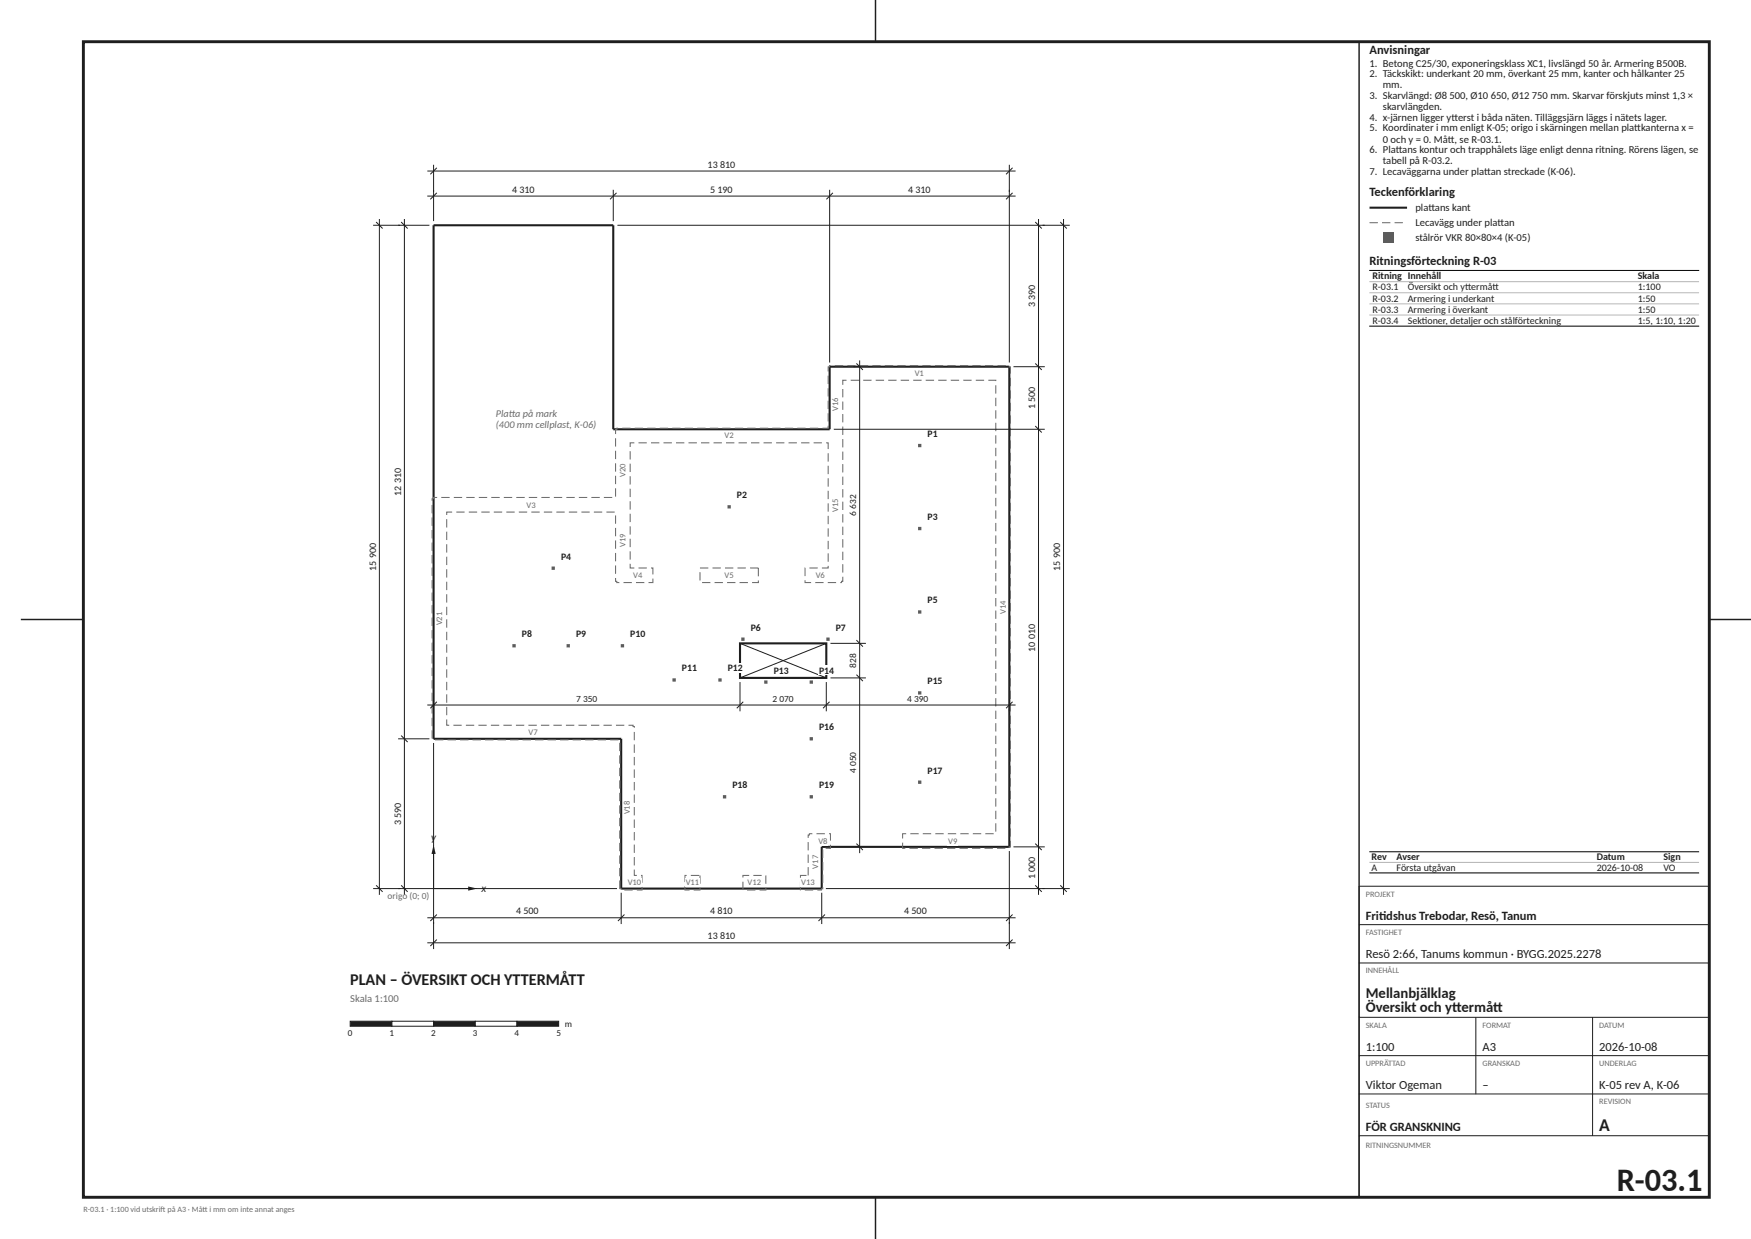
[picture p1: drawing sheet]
<svg xmlns="http://www.w3.org/2000/svg" width="420mm" height="297mm" viewBox="0 0 420 297" stroke-linecap="round" stroke-linejoin="round" font-family="sans-serif">
<path d="M20 10h390v277h-390z" fill="none" stroke="#1e1e1e" stroke-width=".7" stroke-linecap="butt"/>
<path d="M210 0v10M326 10v277M5 148.5h15M410 148.5h10M210 287v10" fill="none" stroke="#1e1e1e" stroke-width=".35"/>
<path d="M104 54h43.1v48.9h51.9v-15h43.1v115.1h-45v10h-48.1v-35.9h-45z" fill="none" stroke="#1e1e1e" stroke-width=".5"/>
<path d="M177.5 154.2h20.7v8.3h-20.7z" fill="#fff" stroke="#1e1e1e" stroke-width=".5"/>
<path d="M177.5 154.2l20.7 8.3M198.2 154.2l-20.7 8.3" fill="none" stroke="#1e1e1e" stroke-width=".24"/>
<path d="M181.9 136.2v3.5h-14v-3.5h14M148.7 213.1v-35.8h-44.7v-.2h-.3v-57.6h.3v-.3h43.6v-16.3h.4v-.2h50.6v-14.8h.4v-.2h43v.2h.4v115.1h-.4v.4h-25.5v-3.6h22.3v-108.7h-36.7v48.2h-.3v.4h-8.7v-3.5h5.5v-30.1h-47.4v30.1h5.4v3.5h-8.6v-.4h-.4v-16.5h-40.4v51.1h44.7v.2h.2v35.8h1.9v3.5h-5v-.3h-.3M167.9 209.9v3.5h-3.6v-3.5h3.6M183.7 209.9v3.5h-5.5v-3.5h5.5M193.9 209.9v-9.7h.3v-.4h5v3.6h-1.8v9.7h-.4v.3h-5v-3.5h1.9" fill="none" stroke="#6b6b6b" stroke-width=".25" stroke-dasharray="2 1" stroke-linecap="butt"/>
<g fill="#fff">
<path d="M219.2 88.4h2.6v2h-2.6z"/>
<path d="M173.6 103.4h2.6v2h-2.6z"/>
<path d="M126.1 120h2.6v2h-2.6z"/>
<path d="M151.7 136.9h2.6v2h-2.6z"/>
<path d="M173.6 136.9h2.6v2h-2.6z"/>
<path d="M195.5 136.9h2.5v2h-2.5z"/>
<path d="M126.6 174.6h2.6v2h-2.6z"/>
<path d="M196.1 200.6h2.6v2h-2.6z"/>
<path d="M227.3 200.6h2.5v2h-2.5z"/>
<path d="M150.4 210.6h3.6v2h-3.6z"/>
<path d="M164.3 210.6h3.6v2h-3.6z"/>
<path d="M179.2 210.6h3.5v2h-3.5z"/>
<path d="M192 210.6h3.6v2h-3.6z"/>
<path d="M239.6 143.7h2v3.6h-2z"/>
<path d="M199.4 119.4h2v3.5h-2z"/>
<path d="M199.4 95.1h2v3.6h-2z"/>
<path d="M194.6 204.8h2v3.6h-2z"/>
<path d="M149.4 191.8h2v3.6h-2z"/>
<path d="M148.4 127.7h2v3.5h-2z"/>
<path d="M148.4 110.9h2v3.6h-2z"/>
<path d="M104.4 146.5h2v3.6h-2z"/>
</g>
<path d="M220.2 106.4h.8v.8h-.8z" fill="#5a5f66"/>
<path d="M222.3 102.9h2.8v2.2h-2.8z" fill="#fff"/>
<path d="M174.5 121.1h.8v.8h-.8z" fill="#5a5f66"/>
<path d="M176.6 117.6h2.8v2.2h-2.8z" fill="#fff"/>
<path d="M220.2 126.3h.8v.8h-.8z" fill="#5a5f66"/>
<path d="M222.3 122.8h2.8v2.2h-2.8z" fill="#fff"/>
<path d="M132.3 135.8h.8v.8h-.8z" fill="#5a5f66"/>
<path d="M134.4 132.3h2.8v2.2h-2.8z" fill="#fff"/>
<path d="M220.2 146.3h.8v.8h-.8z" fill="#5a5f66"/>
<path d="M222.3 142.8h2.8v2.2h-2.8z" fill="#fff"/>
<path d="M177.8 152.8h.8v.8h-.8z" fill="#5a5f66"/>
<path d="M179.9 149.3h2.8v2.2h-2.8z" fill="#fff"/>
<path d="M198.2 152.8h.8v.8h-.8z" fill="#5a5f66"/>
<path d="M200.3 149.3h2.8v2.2h-2.8z" fill="#fff"/>
<path d="M122.9 154.4h.8v.8h-.8z" fill="#5a5f66"/>
<path d="M125 150.9h2.8v2.2h-2.8z" fill="#fff"/>
<path d="M135.9 154.4h.8v.8h-.8z" fill="#5a5f66"/>
<path d="M138 150.9h2.8v2.2h-2.8z" fill="#fff"/>
<path d="M148.9 154.4h.8v.8h-.8z" fill="#5a5f66"/>
<path d="M151 150.9h4v2.2h-4z" fill="#fff"/>
<path d="M161.3 162.6h.8v.8h-.8z" fill="#5a5f66"/>
<path d="M163.4 159.1h4v2.2h-4z" fill="#fff"/>
<path d="M172.3 162.6h.8v.8h-.8z" fill="#5a5f66"/>
<path d="M174.4 159.1h4v2.2h-4z" fill="#fff"/>
<path d="M183.3 163.1h.8v.8h-.8z" fill="#5a5f66"/>
<path d="M185.4 159.6h4v2.2h-4z" fill="#fff"/>
<path d="M194.2 163.1h.8v.8h-.8z" fill="#5a5f66"/>
<path d="M196.3 159.6h4v2.2h-4z" fill="#fff"/>
<path d="M220.2 165.7h.8v.8h-.8z" fill="#5a5f66"/>
<path d="M222.3 162.2h4v2.2h-4z" fill="#fff"/>
<path d="M194.2 176.7h.8v.8h-.8z" fill="#5a5f66"/>
<path d="M196.3 173.2h4v2.2h-4z" fill="#fff"/>
<path d="M220.2 187.1h.8v.8h-.8z" fill="#5a5f66"/>
<path d="M222.3 183.6h4v2.2h-4z" fill="#fff"/>
<path d="M173.4 190.6h.8v.8h-.8z" fill="#5a5f66"/>
<path d="M175.5 187.1h4v2.2h-4z" fill="#fff"/>
<path d="M194.2 190.6h.8v.8h-.8z" fill="#5a5f66"/>
<path d="M196.3 187.1h4v2.2h-4z" fill="#fff"/>
<g fill="none" stroke="#1e1e1e" stroke-width=".24">
<path d="M104 39.5v13.5M242.1 39.5v47.4M89.5 54h13.5M90.2 53.2l1.6 1.6M91 52.5v162M96.2 53.2l1.6 1.6M97 52.5v162M102.5 47h141.1M102.5 41h141.1M104.8 46.2l-1.6 1.6M104.8 40.2l-1.6 1.6M147.1 45.5v7.5"/>
<path d="M147.9 46.2l-1.6 1.6M148.1 54h108.5M199 45.5v41.4M199.8 46.2l-1.6 1.6M242.9 46.2l-1.6 1.6M242.9 40.2l-1.6 1.6M248.3 53.2l1.6 1.6M249.1 52.5v162M254.3 53.2l1.6 1.6M255.1 52.5v162M204.7 87.9h.5M205.4 87.1l1.6 1.6"/>
<path d="M206.2 86.4v118.1M243.1 87.9h7.5M248.3 87.1l1.6 1.6M200 102.9h50.6M248.3 102.1l1.6 1.6M199.2 154.2h8.5M205.4 153.4l1.6 1.6M95.5 177.1h7.5M96.2 176.3l1.6 1.6M102.5 169h141.1M104 170v.5M104 178.1v49.4"/>
<path d="M104.8 168.2l-1.6 1.6M177.5 163.5v7M178.3 168.2l-1.6 1.6M198.2 163.5v7M199 168.2l-1.6 1.6M199.2 162.5h8.5M205.4 161.7l1.6 1.6M242.1 170v.5M242.9 168.2l-1.6 1.6M89.5 213h58.5M90.2 212.2l1.6 1.6M96.2 212.2l1.6 1.6"/>
<path d="M104.8 219.2l-1.6 1.6M149 214v7.5M149.8 219.2l-1.6 1.6M197.1 214v7.5M197.9 219.2l-1.6 1.6M198.1 213h58.5M204.7 203h.5M205.4 202.2l1.6 1.6M242.1 204v23.5M242.9 219.2l-1.6 1.6M243.1 203h7.5M248.3 212.2l1.6 1.6"/>
<path d="M248.3 202.2l1.6 1.6M254.3 212.2l1.6 1.6M102.5 220h141.1M102.5 226h141.1M104.8 225.2l-1.6 1.6M242.9 225.2l-1.6 1.6"/>
</g>
<path d="M112.3 212.5l2.2 .5-2.2 .5z" fill="#1e1e1e"/>
<path d="M104 204v9" fill="none" stroke="#1e1e1e" stroke-width=".24"/>
<path d="M104 202.5l.5 2.2h-1z" fill="#1e1e1e"/>
<path d="M84 244.8h10v1.2h-10z" fill="#1e1e1e" stroke="#1e1e1e" stroke-width=".24"/>
<path d="M94 244.8h10v1.2h-10z" fill="#fff" stroke="#1e1e1e" stroke-width=".24"/>
<path d="M104 244.8h10v1.2h-10z" fill="#1e1e1e" stroke="#1e1e1e" stroke-width=".24"/>
<path d="M114 244.8h10v1.2h-10z" fill="#fff" stroke="#1e1e1e" stroke-width=".24"/>
<path d="M124 244.8h10v1.2h-10z" fill="#1e1e1e" stroke="#1e1e1e" stroke-width=".24"/>
<path d="M328.5 49.8h9" fill="none" stroke="#1e1e1e" stroke-width=".5"/>
<path d="M328.5 53.4h9" fill="none" stroke="#6b6b6b" stroke-width=".25" stroke-dasharray="2 1" stroke-linecap="butt"/>
<path d="M331.7 55.7h2.6v2.6h-2.6z" fill="#5a5f66"/>
<path d="M328.5 67.5h79M328.5 70.2h79M328.5 72.8h79M328.5 75.5h79M328.5 206.7h79" fill="none" stroke="#b4b4b4" stroke-width=".24"/>
<path d="M328.4 64.8h79.2M328.4 78.2h79.2M328.4 204.2h79.2M328.4 209.2h79.2" fill="none" stroke="#000" stroke-width=".24"/>
<path d="M325.9 212.4h84.2M326 212.4v74.7M410 212.4v74.7M325.9 221.6h84.2M325.9 230.8h84.2M325.9 243.9h84.2M325.9 253h84.2M354 243.8v18.5M382 243.8v28.5M325.9 262.2h84.2M325.9 272.2h84.2M325.9 287h84.2" fill="none" stroke="#1e1e1e" stroke-width=".24"/>
<text font-size="7.8" fill="#1e1e1e" x="387.8" y="285.4">R-03.1</text>
<text font-size="4.2" fill="#1e1e1e" x="383.6" y="271">A</text>
<text font-size="3.9" fill="#1e1e1e" x="84" y="236">PLAN – ÖVERSIKT OCH YTTERMÅTT</text>
<g font-size="3.5" fill="#1e1e1e">
<text x="327.6" y="239.2">Mellanbjälklag</text>
<text x="327.6" y="242.7">Översikt och yt</text>
<text x="348.3" y="242.7">termåt</text>
<text x="358.2" y="242.7">t</text>
</g>
<g font-size="3" fill="#1e1e1e">
<text x="328.5" y="12.9">Anvisningar</text>
<text x="328.5" y="47.1">Teckenförklaring</text>
<text x="328.5" y="63.4">Ritningsförteckning R-03</text>
<text x="327.6" y="220.4">Frit</text>
<text x="330.8" y="220.4">idshus Trebodar, Resö, Tanum</text>
<text x="327.6" y="229.6">Resö 2:66, Tanums kommun · BYGG.2025.2278</text>
<text x="327.6" y="251.8">1:100</text>
<text x="355.6" y="251.8">A3</text>
<text x="383.6" y="251.8">2026-10-08</text>
<text x="327.6" y="261">Viktor Ogeman</text>
<text x="355.6" y="261">–</text>
<text x="383.6" y="261">K-05 rev A, K-06</text>
<text x="327.6" y="271">FÖR GRANSKNING</text>
</g>
<g font-size="2.6" fill="#1e1e1e">
<text x="103.4" y="201.5">y</text>
<text x="115.5" y="213.8">x</text>
</g>
<g font-size="2.5" fill="#1e1e1e">
<text x="328.5" y="16">1. Betong C25/30, exponeringsklass XC1, livslängd 50 år. Armering B500B.</text>
<text x="328.5" y="18.5">2. Täckskikt: underkant 20 mm, överkant 25 mm, kanter och hålkanter 25</text>
<text x="328.5" y="23.7">3. Skarvlängd: Ø8 500, Ø10 650, Ø12 750 mm. Skarvar förskjuts minst 1,3 ×</text>
<text x="331.7" y="21.2">mm.</text>
<text x="328.5" y="29">4. x-järnen ligger yt</text>
<text x="331.7" y="26.4">skarvlängden.</text>
<text x="348.1" y="29">terst i båda näten. Tilläggsjärn läggs i nätets lager.</text>
<text x="328.5" y="31.5">5. Koordinater i mm enligt K-05; origo i skärningen mellan plat</text>
<text x="331.7" y="34.2">0 och y = 0. Måt</text>
<text x="347.3" y="34.2">t, se R-03.1.</text>
<text x="392" y="31.5">tkanterna x =</text>
<text x="328.5" y="36.7">6. Plat</text>
<text x="328.5" y="41.9">7. Lecaväggarna under plat</text>
<text x="331.7" y="39.4">tabell på R-03.2.</text>
<text x="334.8" y="36.7">tans kontur och trapphålets läge enligt denna ritning. Rörens lägen, se</text>
<text x="356" y="41.9">tan streckade (K-06).</text>
<text x="339.5" y="50.6">plat</text>
<text x="342.6" y="50.6">tans kant</text>
<text x="339.5" y="54.2">Lecavägg under plat</text>
<text x="339.5" y="57.8">stålrör VKR 80×80×4 (K-05)</text>
<text x="359.2" y="54.2">tan</text>
</g>
<g font-size="2.5" fill="#6b6b6b">
<text x="118.9" y="100">Plat</text>
<text x="122" y="100">ta på mark</text>
<text x="118.9" y="102.6">(400 mm cellplast, K-06)</text>
<text x="84" y="240.2">Skala 1:100</text>
</g>
<g font-size="2.4" fill="#1e1e1e">
<text x="169.7" y="40.2">13 810</text>
<text x="122.8" y="46.2">4 310</text>
<text x="170.3" y="46.2">5 190</text>
<text x="217.8" y="46.2">4 310</text>
<text x="329.2" y="66.9">Ritning Innehåll</text>
<text x="329.2" y="69.6">R-03.1</text>
<text x="337.7" y="69.6">Översikt och yt</text>
<text x="351.4" y="69.6">termåt</text>
<text x="358" y="69.6">t</text>
<text x="392.9" y="66.9">Skala</text>
<text x="392.9" y="69.6">1:100</text>
<text x="248.3" y="73.7" transform="rotate(-90 248.3 73.7)">3 390</text>
<text x="329.2" y="72.3">R-03.2</text>
<text x="329.2" y="75">R-03.3</text>
<text x="329.2" y="77.6">R-03.4</text>
<text x="337.7" y="72.3">Armering i underkant</text>
<text x="337.7" y="75">Armering i överkant</text>
<text x="337.7" y="77.6">Sekt</text>
<text x="341.1" y="77.6">ioner, detaljer och stålförteckning</text>
<text x="392.9" y="72.3">1:50</text>
<text x="392.9" y="75">1:50</text>
<text x="392.9" y="77.6">1:5, 1:10, 1:20</text>
<text x="248.3" y="98.1" transform="rotate(-90 248.3 98.1)">1 500</text>
<text x="96.2" y="118.9" transform="rotate(-90 96.2 118.9)">12 310</text>
<text x="90.2" y="136.8" transform="rotate(-90 90.2 136.8)">15 900</text>
<text x="254.3" y="136.8" transform="rotate(-90 254.3 136.8)">15 900</text>
<text x="248.3" y="156.3" transform="rotate(-90 248.3 156.3)">10 010</text>
<text x="96.2" y="197.8" transform="rotate(-90 96.2 197.8)">3 590</text>
<text x="329" y="206.2">Rev</text>
<text x="329" y="208.8">A</text>
<text x="335" y="206.2">Avser</text>
<text x="335" y="208.8">Första utgåvan</text>
<text x="383" y="206.2">Datum</text>
<text x="383" y="208.8">2026-10-08</text>
<text x="399" y="206.2">Sign</text>
<text x="399" y="208.8">VO</text>
<text x="248.3" y="210.7" transform="rotate(-90 248.3 210.7)">1 000</text>
<text x="123.8" y="219.2">4 500</text>
<text x="170.3" y="219.2">4 810</text>
<text x="216.9" y="219.2">4 500</text>
<text x="169.7" y="225.2">13 810</text>
</g>
<g font-size="2.3" fill="#1e1e1e">
<text x="222.5" y="104.7">P1</text>
<text x="176.8" y="119.4">P2</text>
<text x="205.4" y="123.6" transform="rotate(-90 205.4 123.6)">6 632</text>
<text x="222.5" y="124.6">P3</text>
<text x="134.6" y="134.1">P4</text>
<text x="222.5" y="144.6">P5</text>
<text x="125.2" y="152.7">P8</text>
<text x="138.2" y="152.7">P9</text>
<text x="151.2" y="152.7">P10</text>
<text x="180.1" y="151.2">P6</text>
<text x="200.5" y="151.2">P7</text>
<text x="163.6" y="160.9">P11</text>
<text x="174.6" y="160.9">P12</text>
<text x="185.6" y="161.4">P13</text>
<text x="196.5" y="161.4">P14</text>
<text x="205.4" y="160.1" transform="rotate(-90 205.4 160.1)">828</text>
<text x="222.5" y="164">P15</text>
<text x="138.2" y="168.2">7 350</text>
<text x="185.3" y="168.2">2 070</text>
<text x="217.6" y="168.2">4 390</text>
<text x="196.5" y="175">P16</text>
<text x="205.4" y="185.3" transform="rotate(-90 205.4 185.3)">4 050</text>
<text x="222.5" y="185.4">P17</text>
<text x="175.7" y="188.9">P18</text>
<text x="196.5" y="188.9">P19</text>
</g>
<text font-size="2.3" fill="#6b6b6b" x="93" y="215.4">origo (0; 0)</text>
<g font-size="2.2" fill="#1e1e1e">
<text x="83.4" y="248.4">0</text>
<text x="93.4" y="248.4">1</text>
<text x="103.4" y="248.4">2</text>
<text x="113.4" y="248.4">3</text>
<text x="123.4" y="248.4">4</text>
<text x="133.4" y="248.4">5</text>
<text x="135.5" y="246.1">m</text>
</g>
<g font-size="2" fill="#6b6b6b">
<text x="219.4" y="90.1">V1</text>
<text x="201.1" y="98.5" transform="rotate(-90 201.1 98.5)">V16</text>
<text x="173.8" y="105.1">V2</text>
<text x="150.1" y="114.3" transform="rotate(-90 150.1 114.3)">V20</text>
<text x="126.3" y="121.7">V3</text>
<text x="201.1" y="122.8" transform="rotate(-90 201.1 122.8)">V15</text>
<text x="150.1" y="131.1" transform="rotate(-90 150.1 131.1)">V19</text>
<text x="151.9" y="138.6">V4</text>
<text x="173.8" y="138.6">V5</text>
<text x="195.7" y="138.6">V6</text>
<text x="106.1" y="149.9" transform="rotate(-90 106.1 149.9)">V21</text>
<text x="241.3" y="147.1" transform="rotate(-90 241.3 147.1)">V14</text>
<text x="126.8" y="176.3">V7</text>
<text x="151.1" y="195.2" transform="rotate(-90 151.1 195.2)">V18</text>
<text x="196.3" y="202.3">V8</text>
<text x="227.5" y="202.3">V9</text>
<text x="196.3" y="208.2" transform="rotate(-90 196.3 208.2)">V17</text>
<text x="150.6" y="212.3">V10</text>
<text x="164.5" y="212.3">V11</text>
<text x="179.3" y="212.3">V12</text>
<text x="192.2" y="212.3">V13</text>
<text x="327.6" y="214.9">PROJEKT</text>
<text x="327.6" y="224.1">FASTIGHET</text>
<text x="327.6" y="233.3">INNEHÅLL</text>
<text x="327.6" y="246.3">SKALA</text>
<text x="355.6" y="246.3">FORMAT</text>
<text x="383.6" y="246.3">DATUM</text>
<text x="327.6" y="255.5">UPPRÄTTAD</text>
<text x="355.6" y="255.5">GRANSKAD</text>
<text x="383.6" y="255.5">UNDERLAG</text>
<text x="327.6" y="265.5">STATUS</text>
<text x="383.6" y="264.7">REVISION</text>
<text x="327.6" y="275.1">RITNINGSNUMMER</text>
</g>
<g font-size="1.9" fill="#6b6b6b">
<text x="20" y="290.4">R-03.1 · 1:100 vid utskrif</text>
<text x="38.5" y="290.4">t på A3 · Måt</text>
<text x="48.6" y="290.4">t i mm om inte annat anges</text>
</g>
</svg>
